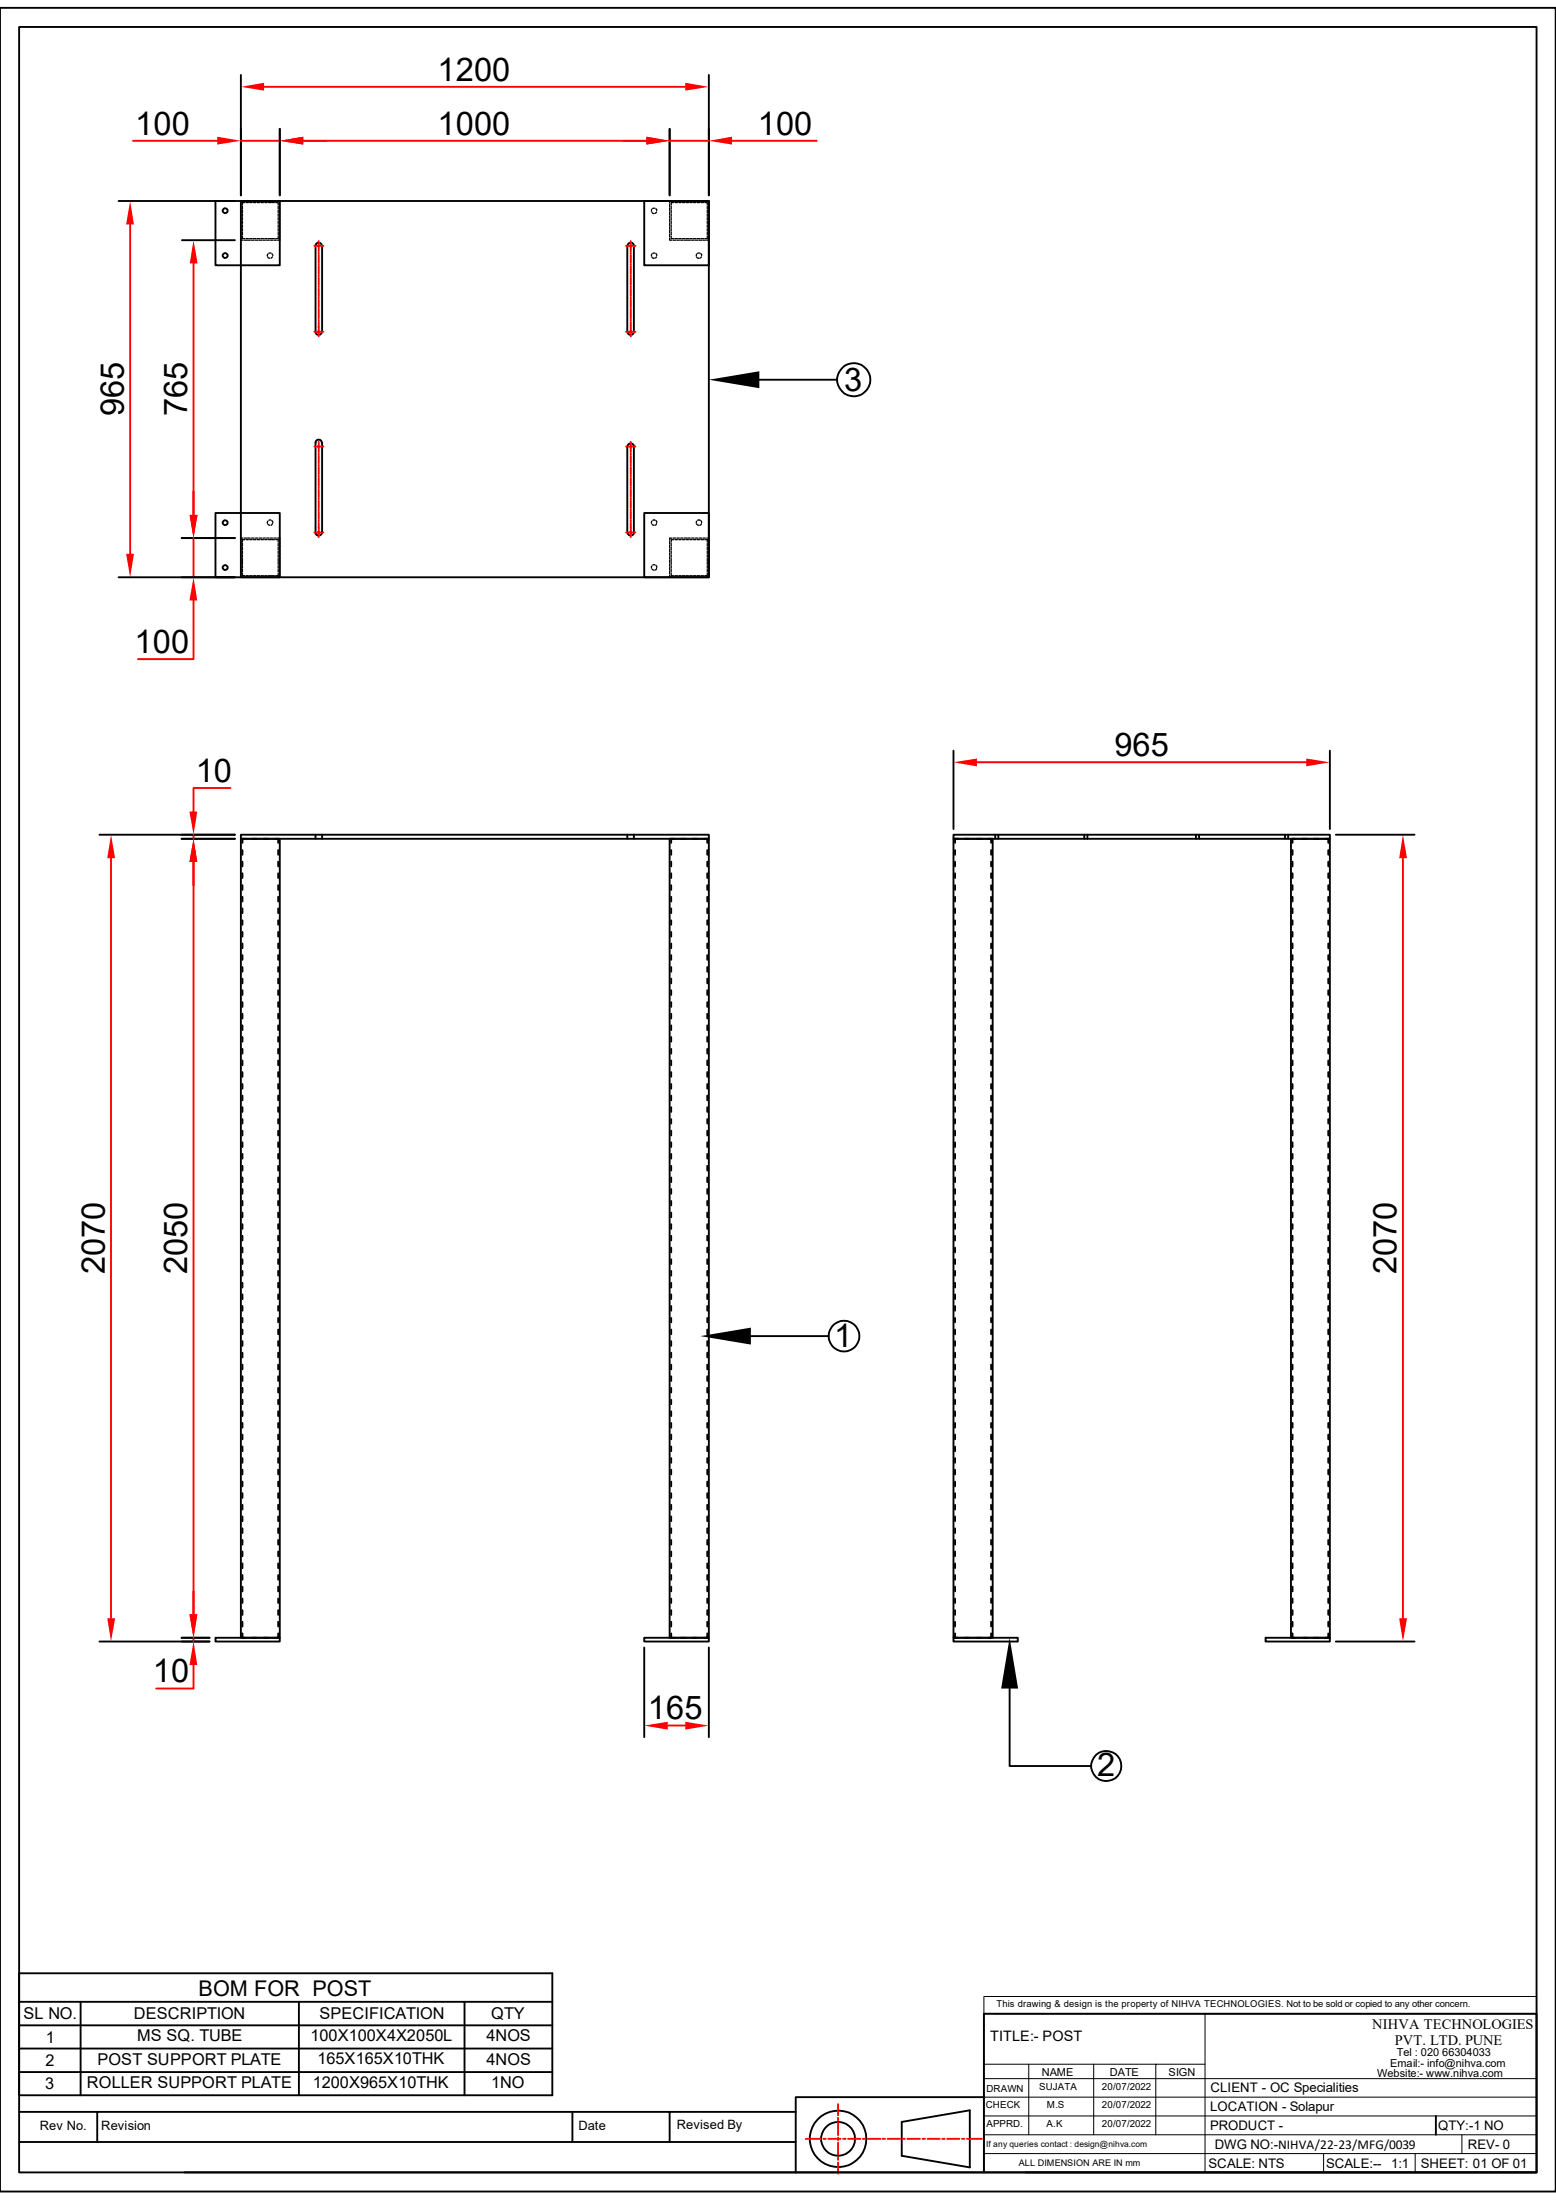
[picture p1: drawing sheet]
<svg xmlns="http://www.w3.org/2000/svg" width="210mm" height="297mm" viewBox="0 0 210 297" stroke-linecap="round" stroke-linejoin="round" font-family="sans-serif">
<g fill="none" stroke="#000" stroke-width=".25">
<path d="M0 1.1h210v294.8h-210zM2.6 3.6h204.8v289.7h-204.8zM29.1 27.1h8.7v8.7h-8.7zM32.5 27.1h63.2v50.8h-63.2zM43.4 33.2a.42 .42 0 0 0-.4-.4 .42 .42 0 0 0-.4 .4v11.6a.42 .42 0 0 0 .4 .4 .42 .42 0 0 0 .4-.4M43.5 33.2v11.6M84.7 33.2v11.6M84.7 33.2a.42 .42 0 0 1 .4-.4 .42 .42 0 0 1 .5 .4v11.6a.42 .42 0 0 1-.5 .4 .42 .42 0 0 1-.4-.4M87 27.1h8.7v8.7h-8.7zM43.4 59.8a.42 .42 0 0 0-.4-.4 .42 .42 0 0 0-.4 .4v12.1a.42 .42 0 0 0 .4 .4 .42 .42 0 0 0 .4-.4M43.5 59.8v12.1M29.1 69.3h8.7v8.6h-8.7z"/>
<path d="M84.7 60.3v11.6M84.7 60.3a.42 .42 0 0 1 .4-.4 .42 .42 0 0 1 .5 .4v11.6a.42 .42 0 0 1-.5 .4 .42 .42 0 0 1-.4-.4M87 69.3h8.7v8.6h-8.7zM32.5 113.2h5.3v107.9h-5.3zM32.5 112.7h63.2v.5h-63.2zM32.7 114.8v.6M32.7 116.3v.7M32.7 117.9v.6M32.7 119.5v.6M33.1 113.2h-.4v.6M34 113.2h.7M35.6 113.2h.6"/>
<path d="M37.2 113.2h.3v.6M37.5 114.8v.6M37.5 116.3v.7M37.5 117.9v.6M37.5 119.5v.6M42.6 112.7v.5M43.5 112.7v.5M84.7 112.7v.5M85.6 112.7v.5M90.4 113.2h5.3v107.9h-5.3zM90.6 114.8v.6M90.6 116.3v.7"/>
<path d="M90.6 117.9v.6M90.6 119.5v.6M91 113.2h-.4v.6M91.9 113.2h.6M93.5 113.2h.6M95.1 113.2h.4v.6M95.5 114.8v.6M95.5 116.3v.7M95.5 117.9v.6M95.5 119.5v.6M128.7 112.7h50.8v.5h-50.8zM128.7 113.2h5.3v107.9h-5.3z"/>
<path d="M128.9 114.8v.6M128.9 116.3v.7M128.9 117.9v.6M128.9 119.5v.6M129.3 113.2h-.4v.6M130.2 113.2h.7M131.8 113.2h.7M133.4 113.2h.4v.6M133.8 114.8v.6M133.8 116.3v.7M133.8 117.9v.6M133.8 119.5v.6"/>
<path d="M134.3 112.7v.5M134.7 112.7v.5M146.3 112.7v.5M146.8 112.7v.5M161.4 112.7v.5M161.8 112.7v.5M173.4 112.7v.5M173.9 112.7v.5M174.2 113.2h5.3v107.9h-5.3zM174.5 114.8v.6M174.5 116.3v.7M174.5 117.9v.6"/>
<path d="M174.5 119.5v.6M174.8 113.2h-.3v.6M175.8 113.2h.6M177.3 113.2h.7M178.9 113.2h.4v.6M179.3 114.8v.6M179.3 116.3v.7M179.3 117.9v.6M179.3 119.5v.6M32.7 121.1v.6M32.7 122.6v.7M32.7 124.2v.6"/>
<path d="M32.7 125.8v.6M32.7 127.4v.6M32.7 128.9v.7M32.7 130.6v.6M32.7 132.1v.7M32.7 133.7v.6M32.7 135.3v.6M32.7 136.9v.6M32.7 138.4v.7M32.7 140v.6M37.5 121.1v.6M37.5 122.6v.7"/>
<path d="M37.5 124.2v.6M37.5 125.8v.6M37.5 127.4v.6M37.5 128.9v.7M37.5 130.6v.6M37.5 132.1v.7M37.5 133.7v.6M37.5 135.3v.6M37.5 136.9v.6M37.5 138.4v.7M37.5 140v.6M90.6 121.1v.6"/>
<path d="M90.6 122.6v.7M90.6 124.2v.6M90.6 125.8v.6M90.6 127.4v.6M90.6 128.9v.7M90.6 130.6v.6M90.6 132.1v.7M90.6 133.7v.6M90.6 135.3v.6M90.6 136.9v.6M90.6 138.4v.7M90.6 140v.6"/>
<path d="M95.5 121.1v.6M95.5 122.6v.7M95.5 124.2v.6M95.5 125.8v.6M95.5 127.4v.6M95.5 128.9v.7M95.5 130.6v.6M95.5 132.1v.7M95.5 133.7v.6M95.5 135.3v.6M95.5 136.9v.6M95.5 138.4v.7"/>
<path d="M95.5 140v.6M128.9 121.1v.6M128.9 122.6v.7M128.9 124.2v.6M128.9 125.8v.6M128.9 127.4v.6M128.9 128.9v.7M128.9 130.6v.6M128.9 132.1v.7M128.9 133.7v.6M128.9 135.3v.6M128.9 136.9v.6"/>
<path d="M128.9 138.4v.7M128.9 140v.6M133.8 121.1v.6M133.8 122.6v.7M133.8 124.2v.6M133.8 125.8v.6M133.8 127.4v.6M133.8 128.9v.7M133.8 130.6v.6M133.8 132.1v.7M133.8 133.7v.6M133.8 135.3v.6"/>
<path d="M133.8 136.9v.6M133.8 138.4v.7M133.8 140v.6M174.5 121.1v.6M174.5 122.6v.7M174.5 124.2v.6M174.5 125.8v.6M174.5 127.4v.6M174.5 128.9v.7M174.5 130.6v.6M174.5 132.1v.7M174.5 133.7v.6"/>
<path d="M174.5 135.3v.6M174.5 136.9v.6M174.5 138.4v.7M174.5 140v.6M179.3 121.1v.6M179.3 122.6v.7M179.3 124.2v.6M179.3 125.8v.6M179.3 127.4v.6M179.3 128.9v.7M179.3 130.6v.6M179.3 132.1v.7"/>
<path d="M179.3 133.7v.6M179.3 135.3v.6M179.3 136.9v.6M179.3 138.4v.7M179.3 140v.6M32.7 141.6v.6M32.7 143.2v.6M32.7 144.7v.7M32.7 146.3v.7M32.7 147.9v.6M32.7 149.5v.6M32.7 151.1v.6"/>
<path d="M32.7 152.7v.6M32.7 154.2v.7M32.7 155.8v.6M32.7 157.4v.6M32.7 159v.6M37.5 141.6v.6M37.5 143.2v.6M37.5 144.7v.7M37.5 146.3v.7M37.5 147.9v.6M37.5 149.5v.6M37.5 151.1v.6"/>
<path d="M37.5 152.7v.6M37.5 154.2v.7M37.5 155.8v.6M37.5 157.4v.6M37.5 159v.6M90.6 141.6v.6M90.6 143.2v.6M90.6 144.7v.7M90.6 146.3v.7M90.6 147.9v.6M90.6 149.5v.6M90.6 151.1v.6"/>
<path d="M90.6 152.7v.6M90.6 154.2v.7M90.6 155.8v.6M90.6 157.4v.6M90.6 159v.6M95.5 141.6v.6M95.5 143.2v.6M95.5 144.7v.7M95.5 146.3v.7M95.5 147.9v.6M95.5 149.5v.6M95.5 151.1v.6"/>
<path d="M95.5 152.7v.6M95.5 154.2v.7M95.5 155.8v.6M95.5 157.4v.6M95.5 159v.6M128.9 141.6v.6M128.9 143.2v.6M128.9 144.7v.7M128.9 146.3v.7M128.9 147.9v.6M128.9 149.5v.6M128.9 151.1v.6"/>
<path d="M128.9 152.7v.6M128.9 154.2v.7M128.9 155.8v.6M128.9 157.4v.6M128.9 159v.6M133.8 141.6v.6M133.8 143.2v.6M133.8 144.7v.7M133.8 146.3v.7M133.8 147.9v.6M133.8 149.5v.6M133.8 151.1v.6"/>
<path d="M133.8 152.7v.6M133.8 154.2v.7M133.8 155.8v.6M133.8 157.4v.6M133.8 159v.6M174.5 141.6v.6M174.5 143.2v.6M174.5 144.7v.7M174.5 146.3v.7M174.5 147.9v.6M174.5 149.5v.6M174.5 151.1v.6"/>
<path d="M174.5 152.7v.6M174.5 154.2v.7M174.5 155.8v.6M174.5 157.4v.6M174.5 159v.6M179.3 141.6v.6M179.3 143.2v.6M179.3 144.7v.7M179.3 146.3v.7M179.3 147.9v.6M179.3 149.5v.6M179.3 151.1v.6"/>
<path d="M179.3 152.7v.6M179.3 154.2v.7M179.3 155.8v.6M179.3 157.4v.6M179.3 159v.6M32.7 160.5v.7M32.7 162.1v.6M32.7 163.7v.6M32.7 165.3v.6M32.7 166.8v.7M32.7 168.4v.7M32.7 170v.6"/>
<path d="M32.7 171.6v.6M32.7 173.2v.6M32.7 174.8v.6M32.7 176.3v.7M32.7 177.9v.6M32.7 179.5v.6M37.5 160.5v.7M37.5 162.1v.6M37.5 163.7v.6M37.5 165.3v.6M37.5 166.8v.7M37.5 168.4v.7"/>
<path d="M37.5 170v.6M37.5 171.6v.6M37.5 173.2v.6M37.5 174.8v.6M37.5 176.3v.7M37.5 177.9v.6M37.5 179.5v.6M90.6 160.5v.7M90.6 162.1v.6M90.6 163.7v.6M90.6 165.3v.6M90.6 166.8v.7"/>
<path d="M90.6 168.4v.7M90.6 170v.6M90.6 171.6v.6M90.6 173.2v.6M90.6 174.8v.6M90.6 176.3v.7M90.6 177.9v.6M90.6 179.5v.6M95.5 160.5v.7M95.5 162.1v.6M95.5 163.7v.6M95.5 165.3v.6"/>
<path d="M95.5 166.8v.7M95.5 168.4v.7M95.5 170v.6M95.5 171.6v.6M95.5 173.2v.6M95.5 174.8v.6M95.5 176.3v.7M95.5 177.9v.6M95.5 179.5v.6M128.9 160.5v.7M128.9 162.1v.6M128.9 163.7v.6"/>
<path d="M128.9 165.3v.6M128.9 166.8v.7M128.9 168.4v.7M128.9 170v.6M128.9 171.6v.6M128.9 173.2v.6M128.9 174.8v.6M128.9 176.3v.7M128.9 177.9v.6M128.9 179.5v.6M133.8 160.5v.7M133.8 162.1v.6"/>
<path d="M133.8 163.7v.6M133.8 165.3v.6M133.8 166.8v.7M133.8 168.4v.7M133.8 170v.6M133.8 171.6v.6M133.8 173.2v.6M133.8 174.8v.6M133.8 176.3v.7M133.8 177.9v.6M133.8 179.5v.6M174.5 160.5v.7"/>
<path d="M174.5 162.1v.6M174.5 163.7v.6M174.5 165.3v.6M174.5 166.8v.7M174.5 168.4v.7M174.5 170v.6M174.5 171.6v.6M174.5 173.2v.6M174.5 174.8v.6M174.5 176.3v.7M174.5 177.9v.6M174.5 179.5v.6"/>
<path d="M179.3 160.5v.7M179.3 162.1v.6M179.3 163.7v.6M179.3 165.3v.6M179.3 166.8v.7M179.3 168.4v.7M179.3 170v.6M179.3 171.6v.6M179.3 173.2v.6M179.3 174.8v.6M179.3 176.3v.7M179.3 177.9v.6"/>
<path d="M179.3 179.5v.6M32.7 181.1v.6M32.7 182.6v.7M32.7 184.2v.7M32.7 185.8v.6M32.7 187.4v.6M32.7 189v.6M32.7 190.5v.7M32.7 192.1v.6M32.7 193.7v.6M32.7 195.3v.6M32.7 196.9v.6"/>
<path d="M32.7 198.4v.7M37.5 181.1v.6M37.5 182.6v.7M37.5 184.2v.7M37.5 185.8v.6M37.5 187.4v.6M37.5 189v.6M37.5 190.5v.7M37.5 192.1v.6M37.5 193.7v.6M37.5 195.3v.6M37.5 196.8v.7"/>
<path d="M37.5 198.4v.7M90.6 181.1v.6M90.6 182.6v.7M90.6 184.2v.7M90.6 185.8v.6M90.6 187.4v.6M90.6 189v.6M90.6 190.5v.7M90.6 192.1v.6M90.6 193.7v.6M90.6 195.3v.6M90.6 196.9v.6"/>
<path d="M90.6 198.4v.7M95.5 181.1v.6M95.5 182.6v.7M95.5 184.2v.7M95.5 185.8v.6M95.5 187.4v.6M95.5 189v.6M95.5 190.5v.7M95.5 192.1v.6M95.5 193.7v.6M95.5 195.3v.6M95.5 196.8v.7"/>
<path d="M95.5 198.4v.7M128.9 181.1v.6M128.9 182.6v.7M128.9 184.2v.7M128.9 185.8v.6M128.9 187.4v.6M128.9 189v.6M128.9 190.5v.7M128.9 192.1v.6M128.9 193.7v.6M128.9 195.3v.6M128.9 196.8v.7"/>
<path d="M128.9 198.4v.7M133.8 181.1v.6M133.8 182.6v.7M133.8 184.2v.7M133.8 185.8v.6M133.8 187.4v.6M133.8 189v.6M133.8 190.5v.7M133.8 192.1v.6M133.8 193.7v.6M133.8 195.3v.6M133.8 196.9v.6"/>
<path d="M133.8 198.4v.7M174.5 181.1v.6M174.5 182.6v.7M174.5 184.2v.7M174.5 185.8v.6M174.5 187.4v.6M174.5 189v.6M174.5 190.5v.7M174.5 192.1v.6M174.5 193.7v.6M174.5 195.3v.6M174.5 196.9v.6"/>
<path d="M174.5 198.4v.7M179.3 181.1v.6M179.3 182.6v.7M179.3 184.2v.7M179.3 185.8v.6M179.3 187.4v.6M179.3 189v.6M179.3 190.5v.7M179.3 192.1v.6M179.3 193.7v.6M179.3 195.3v.6M179.3 196.8v.7"/>
<path d="M179.3 198.4v.7M32.7 200v.7M32.7 201.6v.6M32.7 203.2v.6M32.7 204.7v.7M32.7 206.3v.7M32.7 207.9v.6M32.7 209.5v.6M32.7 211.1v.6M32.7 212.6v.7M32.7 214.2v.6M32.7 215.8v.6"/>
<path d="M32.7 217.4v.6M32.7 218.9v.7M37.5 200v.7M37.5 201.6v.6M37.5 203.2v.6M37.5 204.7v.7M37.5 206.3v.7M37.5 207.9v.6M37.5 209.5v.6M37.5 211.1v.6M37.5 212.6v.7M37.5 214.2v.6"/>
<path d="M37.5 215.8v.6M37.5 217.4v.6M37.5 218.9v.7M90.6 200v.7M90.6 201.6v.6M90.6 203.2v.6M90.6 204.7v.7M90.6 206.3v.7M90.6 207.9v.6M90.6 209.5v.6M90.6 211.1v.6M90.6 212.6v.7"/>
<path d="M90.6 214.2v.6M90.6 215.8v.6M90.6 217.4v.6M90.6 218.9v.7M95.5 200v.7M95.5 201.6v.6M95.5 203.2v.6M95.5 204.7v.7M95.5 206.3v.7M95.5 207.9v.6M95.5 209.5v.6M95.5 211.1v.6"/>
<path d="M95.5 212.6v.7M95.5 214.2v.6M95.5 215.8v.6M95.5 217.4v.6M95.5 218.9v.7M128.9 200v.7M128.9 201.6v.6M128.9 203.2v.6M128.9 204.7v.7M128.9 206.3v.7M128.9 207.9v.6M128.9 209.5v.6"/>
<path d="M128.9 211.1v.6M128.9 212.6v.7M128.9 214.2v.6M128.9 215.8v.6M128.9 217.4v.6M128.9 218.9v.7M133.8 200v.7M133.8 201.6v.6M133.8 203.2v.6M133.8 204.7v.7M133.8 206.3v.7M133.8 207.9v.6"/>
<path d="M133.8 209.5v.6M133.8 211.1v.6M133.8 212.6v.7M133.8 214.2v.6M133.8 215.8v.6M133.8 217.4v.6M133.8 218.9v.7M174.5 200v.7M174.5 201.6v.6M174.5 203.2v.6M174.5 204.7v.7M174.5 206.3v.7"/>
<path d="M174.5 207.9v.6M174.5 209.5v.6M174.5 211.1v.6M174.5 212.6v.7M174.5 214.2v.6M174.5 215.8v.6M174.5 217.4v.6M174.5 218.9v.7M179.3 200v.7M179.3 201.6v.6M179.3 203.2v.6M179.3 204.7v.7"/>
<path d="M179.3 206.3v.7M179.3 207.9v.6M179.3 209.5v.6M179.3 211.1v.6M179.3 212.6v.7M179.3 214.2v.6M179.3 215.8v.6M179.3 217.4v.6M179.3 218.9v.7M29.1 221.1h8.7v.5h-8.7zM32.7 220.5v.6h.4M34 221.1h.7"/>
<path d="M35.6 221.1h.6M37.5 220.5v.6h-.3M87 221.1h8.7v.5h-8.7zM90.6 220.5v.6h.4M91.9 221.1h.6M93.5 221.1h.6M95.5 220.5v.6h-.4M128.7 221.1h8.7v.5h-8.7zM128.9 220.5v.6h.4M130.2 221.1h.7M131.8 221.1h.7M133.8 220.5v.6h-.4"/>
<path d="M170.8 221.1h8.7v.5h-8.7zM174.5 220.5v.6h.3M175.8 221.1h.6M177.3 221.1h.7M179.3 220.5v.6h-.4M138.4 293.3h69"/>
<circle cx="30.4" cy="28.4" r=".34"/>
<circle cx="30.4" cy="34.5" r=".34"/>
<circle cx="30.4" cy="70.6" r=".34"/>
<circle cx="30.4" cy="76.6" r=".34"/>
</g>
<g fill="none" stroke="#000" stroke-width=".17">
<path d="M32.5 27.6v.3M32.5 28.1v.3M32.5 28.6v.4M32.5 29.1v.3M32.5 29.6v.3M32.5 30.1v.3M32.5 30.6v.3M32.5 31.1v.4M32.5 31.6v.4M32.5 32.1v.3h.3M32.7 31.9v.3h.4M32.7 27.9v.3"/>
<path d="M32.7 28.4v.3M32.7 28.9v.3M32.7 29.4v.3M32.7 29.8v.4M32.7 30.4v.3M32.7 30.9v.3M32.7 31.4v.3M32.8 27.1h-.3v.3M33 32.4h.3M33 27.1h.3M33.1 27.3h-.4v.4M33.2 32.2h.3"/>
<path d="M33.2 27.3h.3M33.4 32.4h.4M33.4 27.1h.4M33.7 32.2h.3M33.7 27.3h.3M34 32.4h.3M34 27.1h.3M34.2 32.2h.3M34.2 27.3h.3M34.5 32.4h.3M34.5 27.1h.3M34.7 32.2h.4"/>
<path d="M34.7 27.3h.4M35 32.4h.3M35 27.1h.3M35.2 32.2h.4M35.2 27.3h.4M35.5 32.4h.3M35.5 27.1h.3M35.7 32.2h.4M35.7 27.3h.4M36 32.4h.3M36 27.1h.3M36.2 34.3l-.1 .3"/>
<path d="M36.2 34.7l.2 .2M36.2 32.2h.4M36.2 27.3h.4M36.5 32.4h.3M36.5 27.1h.3M36.6 34.2h-.3M36.7 32.2h.3M36.7 27.3h.3M36.7 34.2l.1 .3M36.8 34.7l-.2 .1M37 32.4h.3M37 27.1h.3"/>
<path d="M37.2 27.3h.3v.4M37.5 27.1h.3v.3M37.5 27.9v.3M37.5 28.4v.3M37.5 28.9v.3M37.5 29.4v.3M37.5 29.8v.4M37.5 30.4v.3M37.5 30.9v.3M37.5 31.4v.3M37.5 31.9v.3h-.3M37.8 27.6v.3"/>
<path d="M37.8 28.1v.3M37.8 28.6v.4M37.8 29.1v.3M37.8 29.6v.3M37.8 30.1v.3M37.8 30.6v.3M37.8 31.1v.4M37.8 31.6v.4M37.8 32.1v.3h-.3M88 34.3l-.1 .3M88 28.2l-.1 .3M88 34.7l.3 .2"/>
<path d="M88 28.7l.3 .1M88.4 34.2h-.3M88.4 28.1l-.3 .1M88.5 34.2l.1 .3M88.5 28.2l.1 .2M88.6 34.7l-.2 .1M88.6 28.6l-.2 .2M90.4 32.1v.3h.3M90.4 27.6v.3M90.4 28.1v.3M90.4 28.6v.4M90.4 29.1v.3"/>
<path d="M90.4 29.6v.3M90.4 30.1v.3M90.4 30.6v.3M90.4 31.1v.4M90.4 31.6v.4M90.6 27.9v.3M90.6 28.4v.3M90.6 28.9v.3M90.6 29.4v.3M90.6 29.8v.4M90.6 30.4v.3M90.6 30.9v.3"/>
<path d="M90.6 31.4v.3M90.6 31.9v.3h.3M90.7 27.1h-.3v.3M90.8 32.4h.4M90.8 27.1h.4M90.9 27.3h-.3v.4M91.1 32.2h.3M91.1 27.3h.3M91.4 32.4h.3M91.4 27.1h.3M91.6 32.2h.3M91.6 27.3h.3"/>
<path d="M91.9 32.4h.3M91.9 27.1h.3M92.1 32.2h.4M92.1 27.3h.4M92.4 32.4h.3M92.4 27.1h.3M92.6 32.2h.3M92.6 27.3h.3M92.8 32.4h.4M92.8 27.1h.4M93.1 32.2h.3M93.1 27.3h.3"/>
<path d="M93.3 32.4h.4M93.3 27.1h.4M93.6 32.2h.3M93.6 27.3h.3M93.9 32.4h.3M93.9 27.1h.3M94 34.3v.3M94 34.7l.3 .2M94.1 32.2h.3M94.1 27.3h.3M94.4 32.4h.3M94.4 27.1h.3"/>
<path d="M94.4 34.2h-.3M94.6 34.2l.1 .3M94.6 32.2h.4M94.6 27.3h.4M94.7 34.7l-.3 .1M94.9 32.4h.3M94.9 27.1h.3M95.1 27.3h.4v.4M95.4 27.1h.3v.3M95.5 31.9v.3h-.4M95.5 27.9v.3M95.5 28.4v.3"/>
<path d="M95.5 28.9v.3M95.5 29.4v.3M95.5 29.8v.4M95.5 30.4v.3M95.5 30.9v.3M95.5 31.4v.3M95.7 32.1v.3h-.3M95.7 27.6v.3M95.7 28.1v.3M95.7 28.6v.4M95.7 29.1v.3M95.7 29.6v.3"/>
<path d="M95.7 30.1v.3M95.7 30.6v.3M95.7 31.1v.4M95.7 31.6v.4M32.5 73.1v.3M32.5 73.6v.4M32.5 74.1v.4M32.5 74.6v.4M32.5 75.1v.4M32.5 75.6v.3M32.5 76.1v.4M32.5 76.6v.4"/>
<path d="M32.5 77.1v.4M32.5 77.6v.3h.3M32.7 77.4v.3h.4M32.7 73.4v.3M32.7 73.9v.3M32.7 74.4v.3M32.7 74.9v.3M32.7 75.4v.3M32.7 75.9v.3M32.7 76.4v.3M32.7 76.9v.3M32.8 72.6h-.3v.3"/>
<path d="M33 72.6h.3M33 77.9h.3M33.1 72.9h-.4v.3M33.2 72.9h.3M33.2 77.7h.3M33.4 72.6h.4M33.4 77.9h.4M33.7 72.9h.3M33.7 77.7h.3M34 72.6h.3M34 77.9h.3M34.2 72.9h.3"/>
<path d="M34.2 77.7h.3M34.5 72.6h.3M34.5 77.9h.3M34.7 72.9h.4M34.7 77.7h.4M35 72.6h.3M35 77.9h.3M35.2 72.9h.4M35.2 77.7h.4M35.5 72.6h.3M35.5 77.9h.3M35.7 72.9h.4"/>
<path d="M35.7 77.7h.4M36 72.6h.3M36 77.9h.3M36.2 70.4l-.1 .3M36.2 70.8l.2 .1M36.2 72.9h.4M36.2 77.7h.4M36.3 70.2h.3M36.5 72.6h.3M36.5 77.9h.3M36.7 72.9h.3M36.7 77.7h.3"/>
<path d="M36.7 70.3l.1 .3M36.8 70.7l-.2 .2M37 72.6h.3M37 77.9h.3M37.2 72.9h.3v.3M37.5 72.6h.3v.3M37.5 77.4v.3h-.3M37.5 73.4v.3M37.5 73.9v.3M37.5 74.4v.3M37.5 74.9v.3M37.5 75.4v.3"/>
<path d="M37.5 75.9v.3M37.5 76.4v.3M37.5 76.9v.3M37.8 77.6v.3h-.3M37.8 73.1v.3M37.8 73.6v.4M37.8 74.1v.4M37.8 74.6v.4M37.8 75.1v.4M37.8 75.6v.3M37.8 76.1v.4M37.8 76.6v.4"/>
<path d="M37.8 77.1v.4M88 76.4l-.1 .3M88 70.4l-.1 .3M88 76.8l.3 .2M88 70.8l.3 .1M88.1 70.2h.3M88.4 76.2l-.3 .1M88.5 76.3l.1 .3M88.5 70.3l.1 .3M88.6 76.8l-.2 .2M88.6 70.7l-.2 .2M90.4 77.6v.3h.3"/>
<path d="M90.4 73.1v.3M90.4 73.6v.4M90.4 74.1v.4M90.4 74.6v.4M90.4 75.1v.4M90.4 75.6v.3M90.4 76.1v.4M90.4 76.6v.4M90.4 77.1v.4M90.6 73.4v.3M90.6 73.9v.3M90.6 74.4v.3"/>
<path d="M90.6 74.9v.3M90.6 75.4v.3M90.6 75.9v.3M90.6 76.4v.3M90.6 76.9v.3M90.6 77.4v.3h.3M90.7 72.6h-.3v.3M90.8 72.6h.4M90.8 77.9h.4M90.9 72.9h-.3v.3M91.1 72.9h.3M91.1 77.7h.3"/>
<path d="M91.4 72.6h.3M91.4 77.9h.3M91.6 72.9h.3M91.6 77.7h.3M91.9 72.6h.3M91.9 77.9h.3M92.1 72.9h.4M92.1 77.7h.4M92.4 72.6h.3M92.4 77.9h.3M92.6 72.9h.3M92.6 77.7h.3"/>
<path d="M92.8 72.6h.4M92.8 77.9h.4M93.1 72.9h.3M93.1 77.7h.3M93.3 72.6h.4M93.3 77.9h.4M93.6 72.9h.3M93.6 77.7h.3M93.9 72.6h.3M93.9 77.9h.3M94 70.4v.3M94 70.8l.3 .1"/>
<path d="M94.1 72.9h.3M94.1 77.7h.3M94.1 70.2h.3M94.4 72.6h.3M94.4 77.9h.3M94.6 70.3l.1 .3M94.6 72.9h.4M94.6 77.7h.4M94.7 70.7l-.3 .2M94.9 72.6h.3M94.9 77.9h.3M95.1 72.9h.4v.3"/>
<path d="M95.4 72.6h.3v.3M95.5 73.4v.3M95.5 73.9v.3M95.5 74.4v.3M95.5 74.9v.3M95.5 75.4v.3M95.5 75.9v.3M95.5 76.4v.3M95.5 76.9v.3M95.5 77.4v.3h-.4M95.7 77.6v.3h-.3M95.7 73.1v.3"/>
<path d="M95.7 73.6v.4M95.7 74.1v.4M95.7 74.6v.4M95.7 75.1v.4M95.7 75.6v.3M95.7 76.1v.4M95.7 76.6v.4M95.7 77.1v.4"/>
</g>
<path d="M132.8 269.5h74.6v2.4h-74.6zM162.6 271.9h44.8M132.8 288.2h74.6M132.8 285.7h74.6M132.8 283.1h74.6M132.8 280.6h74.6" fill="none" stroke="#000" stroke-width=".13"/>
<path d="M163 272.5h21.7v5.9h-21.7z" fill="#fff"/>
<path d="M132.8 271.9v21.4M132.8 278.7h29.8M134.1 271.9h28.5v21.4M138.9 278.7v9.5M147.6 278.7v9.5M156 278.7v9.5M132.8 290.7h74.6M178.6 290.7v2.6M191 290.7v2.6M197.3 288.2v2.5" fill="none" stroke="#000" stroke-width=".13"/>
<g fill="none" stroke="#000" stroke-width=".25">
<path d="M32.5 10.1v16.3M95.7 10.1v16.3M132.8 271.9h74.6v21.4h-74.6zM2.6 289.2h104.8M2.6 285.1h104.8M13.1 285.1v4.1M77.3 285.1v4.1M90.4 285.1v4.1M107.4 293.3h25.4M121.7 286.5l9.2-1.6v7.7l-9.2-1.6zM132.8 283.1h-25.4v10.2h-82.5M193.8 285.7v2.5"/>
<circle cx="113.1" cy="288.8" r="2.29"/>
<circle cx="113.1" cy="288.8" r="3.8"/>
</g>
<g fill="none" stroke="#f00" stroke-width=".25">
<path d="M35.6 11.7h56.9M108.8 288.8h2M111.1 288.8h.4M111.8 288.8h1.7M113.1 285.9v.4M113.1 286.6v1.6M113.1 288.6v.3M113.1 289.3v1.6M113.1 291.3v.3M113.1 291.9v1.6M113.1 284.1v1.5M113.8 288.8h.3"/>
<path d="M114.5 288.8h1.6M116.5 288.8h.3M117.1 288.8h1.7M119.1 288.8h.4M119.8 288.8h1.7M121.8 288.8h.3M122.5 288.8h1.7M124.5 288.8h.3M125.2 288.8h1.6M127.2 288.8h.3M127.8 288.8h1.7M129.8 288.8h.4"/>
<path d="M130.5 288.8h2"/>
</g>
<g fill="#f00">
<path d="M32.5 11.7l3.1-.5v1z"/>
<path d="M92.5 11.2l3.2 .5-3.2 .5z"/>
</g>
<path d="M32.5 17.4v9M37.8 17.4v9" fill="none" stroke="#000" stroke-width=".25"/>
<path d="M17.9 19h11.4M32.5 19h5.3M40.9 19h3.2" fill="none" stroke="#f00" stroke-width=".25"/>
<g fill="#f00">
<path d="M37.8 19l3.1-.5v1z"/>
<path d="M29.3 18.5l3.2 .5-3.2 .5z"/>
</g>
<path d="M37.8 17.4v9M90.4 17.4v9" fill="none" stroke="#000" stroke-width=".25"/>
<path d="M40.9 19h46.3" fill="none" stroke="#f00" stroke-width=".25"/>
<g fill="#f00">
<path d="M37.8 19l3.1-.5v1z"/>
<path d="M87.2 18.5l3.2 .5-3.2 .5z"/>
</g>
<path d="M90.4 17.4v9M95.7 17.4v9" fill="none" stroke="#000" stroke-width=".25"/>
<path d="M84.1 19h3.1M90.4 19h5.3M98.8 19h11.4" fill="none" stroke="#f00" stroke-width=".25"/>
<g fill="#f00">
<path d="M87.2 18.5l3.2 .5-3.2 .5z"/>
<path d="M95.7 19l3.1-.5v1z"/>
</g>
<path d="M24.6 32.4h7.1M24.6 72.6h7.1" fill="none" stroke="#000" stroke-width=".25"/>
<path d="M26.1 35.6v33.9" fill="none" stroke="#f00" stroke-width=".25"/>
<g fill="#f00">
<path d="M26.1 32.4l.6 3.2h-1.1z"/>
<path d="M25.6 69.5h1.1l-.6 3.1z"/>
</g>
<path d="M24.5 72.6h7.2M24.5 77.9h7.2" fill="none" stroke="#000" stroke-width=".25"/>
<path d="M26.1 66.3v3.2M26.1 72.6v5.3M26.1 81.1v7.9h-7.5" fill="none" stroke="#f00" stroke-width=".25"/>
<g fill="#f00">
<path d="M25.6 69.5h1l-.5 3.1z"/>
<path d="M26.1 77.9l.5 3.2h-1z"/>
</g>
<path d="M16 27.1h15.7M16 77.9h15.7" fill="none" stroke="#000" stroke-width=".25"/>
<path d="M17.6 30.3v44.5" fill="none" stroke="#f00" stroke-width=".25"/>
<g fill="#f00">
<path d="M17 74.8h1.1l-.5 3.1z"/>
<path d="M17.6 27.1l.5 3.2h-1.1z"/>
</g>
<path d="M13.4 112.7h18.3M13.4 221.6h14.9" fill="none" stroke="#000" stroke-width=".25"/>
<path d="M15 115.9v102.6" fill="none" stroke="#f00" stroke-width=".25"/>
<g fill="#f00">
<path d="M14.5 218.5h1l-.5 3.1z"/>
<path d="M15 112.7l.5 3.2h-1z"/>
</g>
<path d="M24.5 113.2h7.2M24.5 221.1h3.8" fill="none" stroke="#000" stroke-width=".25"/>
<path d="M26.1 116.4v101.5" fill="none" stroke="#f00" stroke-width=".25"/>
<g fill="#f00">
<path d="M25.6 217.9h1l-.5 3.2z"/>
<path d="M26.1 113.2l.5 3.2h-1z"/>
</g>
<path d="M24.5 113.2h7.2M24.5 112.7h7.2" fill="none" stroke="#000" stroke-width=".25"/>
<path d="M26.1 112.7v.5M26.1 116.4v3.1M31.1 106.4h-5v3.2" fill="none" stroke="#f00" stroke-width=".25"/>
<g fill="#f00">
<path d="M26.1 113.2l.5 3.2h-1z"/>
<path d="M25.6 109.6h1l-.5 3.1z"/>
</g>
<path d="M128.7 101.3v10.6M179.5 101.3v10.6" fill="none" stroke="#000" stroke-width=".25"/>
<path d="M131.9 102.9h44.4" fill="none" stroke="#f00" stroke-width=".25"/>
<g fill="#f00">
<path d="M128.7 102.9l3.2-.5v1.1z"/>
<path d="M176.3 102.4l3.2 .5-3.2 .6z"/>
</g>
<path d="M87 222.4v12.1M95.7 222.4v12.1" fill="none" stroke="#000" stroke-width=".25"/>
<path d="M90.1 233h2.4" fill="none" stroke="#f00" stroke-width=".25"/>
<g fill="#f00">
<path d="M87 233l3.1-.5v1z"/>
<path d="M92.5 232.5l3.2 .5-3.2 .5z"/>
</g>
<g fill="none" stroke="#000" stroke-width=".25">
<path d="M102.5 51.3h10.4M180.3 112.7h10.6M101.3 180.4h10.5M136.3 228v10.4h11M180.3 221.6h10.6M2.6 266.4h71.9v16.5h-71.9zM2.6 270.3h71.9M2.6 273.4h71.9M2.6 276.6h71.9M2.6 279.7h71.9M10.9 270.3v12.6M40.3 270.3v12.6"/>
<path d="M62.7 270.3v12.6"/>
<circle cx="115.2" cy="51.3" r="2.25"/>
<circle cx="113.9" cy="180.4" r="2.07"/>
<circle cx="149.3" cy="238.4" r="2.04"/>
</g>
<path d="M95.7 51.3l6.8-1.2v2.3zM94.5 180.4l6.8-1.2v2.3zM136.3 221.1l1.1 6.9h-2.3z" fill="#000"/>
<g fill="none" stroke="#f00" stroke-width=".25">
<path d="M42.4 33.2h.5M43 33.2h.1M43 33.1v.1M43 34.1v.2M43 34.5v1M43 35.6v.2M43 35.9v1.1M43 37.1v.2M43 37.5v1M43 38.7v.1M43 38.9v1.1M43 33.3v.7"/>
<path d="M43 32.6v.5M43.1 33.2h.5M84.5 33.2h.5M85.1 33.2h.1M85.1 33.1v.1M85.1 34.1v.2M85.1 34.5v1M85.1 35.6v.2M85.1 35.9v1.1M85.1 37.1v.2M85.1 37.5v1M85.1 38.7v.1"/>
<path d="M85.1 38.9v1.1M85.1 33.3v.7M85.1 32.6v.5M85.2 33.2h.6M42.4 44.8h.5M43 44.8h.1M43 40.1v.2M43 40.5v1M43 41.7v.1M43 42v1M43 43.1v.2M43 43.5v1.2"/>
<path d="M43 44.7v.1M43 44.9v.5M43 59.6v.6M43.1 44.8h.5M84.5 44.8h.5M85.1 44.8h.1M85.1 40.1v.2M85.1 40.5v1M85.1 41.7v.1M85.1 42v1M85.1 43.1v.2M85.1 43.5v1.2"/>
<path d="M85.1 44.7v.1M85.1 44.9v.5M85.1 59.6v.6M85.2 44.8h.6M42.4 71.9h.5M42.4 60.3h.5M43 71.9h.1M43 60.3h.1M43 60.4v.6M43 71.8v.1M43 72v.5M43 60.2v.1"/>
<path d="M43 61.2v.2M43 61.6v1M43 62.7v.2M43 63.1v1M43 64.2v.2M43 64.6v1M43 65.7v.2M43 66.1v1M43 67.2v.2M43 67.6v1M43 68.7v.2M43 69.1v1"/>
<path d="M43 70.2v.2M43 70.6v1.2M43.1 71.9h.5M43.1 60.3h.5M84.5 60.3h.5M84.5 71.9h.5M85.1 60.3h.1M85.1 71.9h.1M85.1 60.2v.1M85.1 61.2v.2M85.1 61.6v1M85.1 62.7v.2"/>
<path d="M85.1 63.1v1M85.1 64.2v.2M85.1 64.6v1M85.1 65.7v.2M85.1 66.1v1M85.1 67.2v.2M85.1 67.6v1M85.1 68.7v.2M85.1 69.1v1M85.1 70.2v.2M85.1 70.6v1.2M85.1 60.4v.6"/>
<path d="M85.1 71.8v.1M85.1 72v.5M85.2 60.3h.6M85.2 71.9h.6M189.4 115.9v102.6"/>
</g>
<g fill="#f00">
<path d="M188.8 218.5h1.1l-.5 3.1z"/>
<path d="M189.4 112.7l.5 3.2h-1.1z"/>
</g>
<path d="M24.5 221.1h3.8M24.5 221.6h3.8" fill="none" stroke="#000" stroke-width=".25"/>
<path d="M26.1 214.8v3.1M26.1 224.8v3.2h-5M26.1 221.1v.5" fill="none" stroke="#f00" stroke-width=".25"/>
<g fill="#f00">
<path d="M25.6 217.9h1l-.5 3.2z"/>
<path d="M26.1 221.6l.5 3.2h-1z"/>
</g>
<g font-size="4.4">
<text x="59.1" y="10.9">1200</text>
<text x="18.2" y="18.2">100</text>
<text x="59.1" y="18.2">1000</text>
<text x="102.3" y="18.2">100</text>
<text x="113.9" y="52.7">3</text>
<text x="16.7" y="56.2" transform="rotate(-90 16.7 56.2)">965</text>
<text x="25.3" y="56.2" transform="rotate(-90 25.3 56.2)">765</text>
<text x="18.2" y="88.1">100</text>
<text x="26.4" y="105.5">10</text>
<text x="150.4" y="102.1">965</text>
<text x="14.1" y="172" transform="rotate(-90 14.1 172)">2070</text>
<text x="25.3" y="172" transform="rotate(-90 25.3 172)">2050</text>
<text x="188.5" y="172" transform="rotate(-90 188.5 172)">2070</text>
<text x="112.6" y="181.9">1</text>
<text x="20.6" y="227.1">10</text>
<text x="87.5" y="232.1">165</text>
<text x="148.1" y="239.8">2</text>
</g>
<text font-size="2.9" x="26.8" y="269.4">BOM FOR POST</text>
<g font-size="2.2">
<text x="3.2" y="272.6">SL NO.</text>
<text x="6.2" y="275.8">1</text>
<text x="18.1" y="272.6">DESCRIPTION</text>
<text x="18.5" y="275.5">MS SQ. TUBE</text>
<text x="41.9" y="275.5">100X100X4X2050L</text>
<text x="43.1" y="272.6">SPECIFICATION</text>
<text x="65.7" y="275.5">4NOS</text>
<text x="66.3" y="272.6">QTY</text>
<text x="6.1" y="278.9">2</text>
<text x="11.7" y="281.9">ROLLER SUPPORT PLATE</text>
<text x="13.2" y="278.7">POST SUPPORT PLATE</text>
<text x="42.2" y="281.9">1200X965X10THK</text>
<text x="42.8" y="278.7">165X165X10THK</text>
<text x="65.7" y="278.7">4NOS</text>
<text x="66.3" y="281.9">1NO</text>
<text x="6.1" y="282.1">3</text>
</g>
<g font-size="1.9">
<text x="133.6" y="275.5">TITLE:- POST</text>
<text x="185.2" y="273.9">NIHVA TECHNOLOGIES</text>
<text x="188.3" y="276.1">PVT. LTD. PUNE</text>
</g>
<g font-size="1.8">
<text x="163.3" y="287.6">PRODUCT -</text>
<text x="163.3" y="285">LOCATION - Solapur</text>
<text x="163.4" y="282.5">CLIENT - OC Specialities</text>
<text x="194.1" y="287.6">QTY:-1 NO</text>
<text x="163.1" y="292.7">SCALE: NTS</text>
<text x="164" y="290.1">DWG NO:-NIHVA/22-23/MFG/0039</text>
<text x="179" y="292.7">SCALE:--</text>
<text x="187.7" y="292.7">1:1</text>
<text x="191.8" y="292.7">SHEET: 01 OF 01</text>
<text x="198.1" y="290.1">REV- 0</text>
</g>
<g font-size="1.7">
<text x="5.4" y="287.5">Rev No.</text>
<text x="13.7" y="287.5">Revision</text>
<text x="78.1" y="287.5">Date</text>
<text x="91.4" y="287.4">Revised By</text>
</g>
<g font-size="1.5">
<text x="140.6" y="280.2">NAME</text>
<text x="149.8" y="280.2">DATE</text>
<text x="157.7" y="280.2">SIGN</text>
<text x="185.9" y="280.4">Website:- www.nihva.com</text>
<text x="187.6" y="279.1">Email:- info@nihva.com</text>
<text x="188.5" y="277.6">Tel : 020 66304033</text>
</g>
<g font-size="1.3">
<text x="134.5" y="271">This drawing &amp; design is the property of NIHVA TECHNOLOGIES. Not to be sold or copied to any other concern.</text>
<text x="133.1" y="284.6">CHECK</text>
<text x="133.1" y="282.4">DRAWN</text>
<text x="133.1" y="287.2">APPRD.</text>
<text x="140.3" y="282.1">SUJATA</text>
<text x="141.3" y="287.2">A.K</text>
<text x="141.3" y="284.6">M.S</text>
<text x="148.7" y="282.1">20/07/2022</text>
<text x="148.7" y="284.6">20/07/2022</text>
<text x="148.7" y="287.2">20/07/2022</text>
</g>
<text font-size="1.2" x="137.5" y="292.4">ALL DIMENSION ARE IN mm</text>
<text font-size="1.1" x="133.1" y="289.8">If any queries contact : design@nihva.com</text>
</svg>
